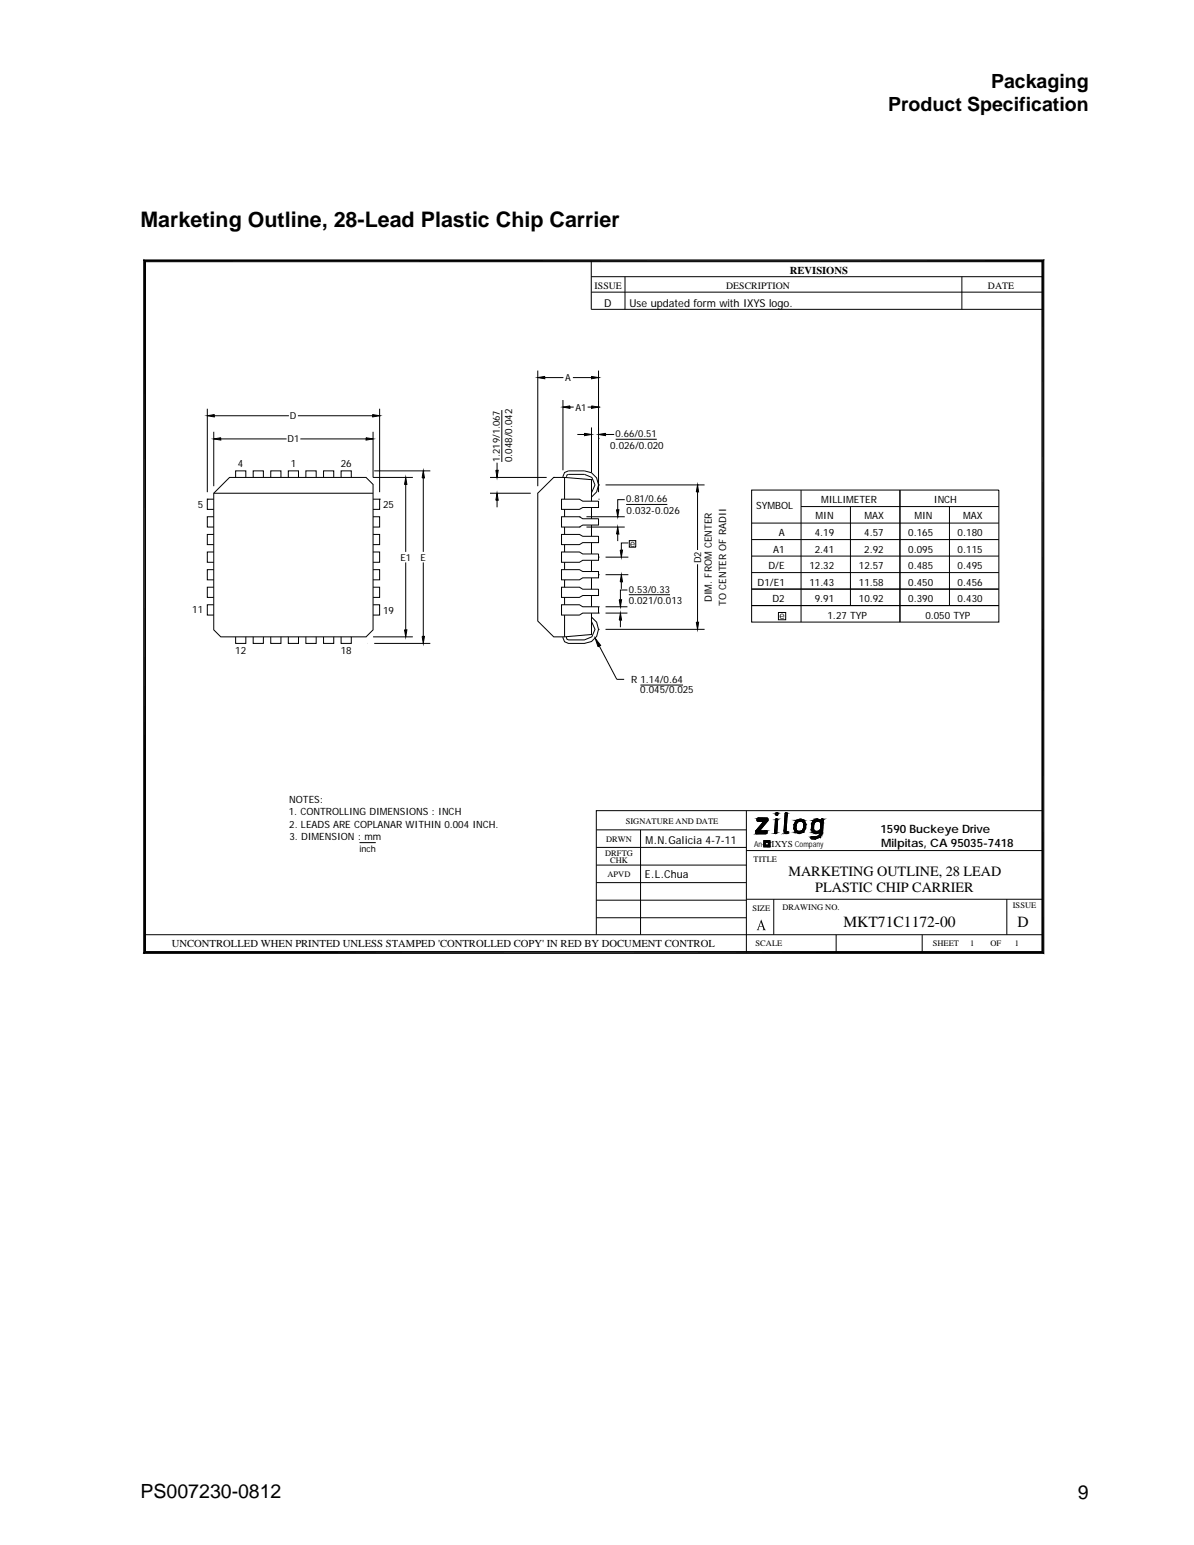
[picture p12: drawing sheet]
<svg xmlns="http://www.w3.org/2000/svg" width="216mm" height="279mm" viewBox="0 0 216 279" stroke-linecap="round" stroke-linejoin="round" font-family="sans-serif">
<path d="M25.3 46.1h165.2v127.2h-165.2z" fill-rule="evenodd" fill="#fff" stroke="#fff" stroke-width=".18"/>
<g fill="none" stroke="#000" stroke-width=".18">
<path d="M26 47l.3 .3v124.8l-.3 .3zM26 47h162.7l-.3 .3h-162.1zM106.9 52.8h81.7M106.9 50h81.7M106.9 47.2v8.7h81.7M113 50v5.9M173.9 50v5.9M188.4 47.3l.3-.3v125.4l-.3-.3zM37.5 73.9v15.1M37.5 75.2l1.3-.2v.4zM38.7 78.1v9.8M38.7 79.4l1.2-.2v.4z"/>
<path d="M38.8 75.2h13.4M39.9 79.4h11.9M53.9 75.2h13.5M54.3 79.4h11.9M66.2 79.2l1.3 .2-1.3 .2zM67.4 75l1.2 .2-1.2 .2zM67.5 78.1v8.2h7.2M67.5 79.4h.1M68.6 75.2h.1M68.6 73.9v15.1M90.7 74.1v9.4M97.2 67v20.9"/>
<path d="M97.2 68.3l1.3-.2v.4zM98.5 68.3h3.4M101.8 72.3v12.7M101.8 73.6l1.3-.2v.5zM103.1 73.6h.6M103.6 68.3h3.4M104.4 78.6h1.3M105.7 78.4l1.3 .2-1.3 .2zM106.3 73.6h.7M107 73.4l1.2 .2-1.2 .3zM107 68.1l1.2 .2-1.2 .2zM107 77.3v8.2"/>
<path d="M108.2 78.6h.1M108.2 79.3h.1M108.2 73.6h.1M108.2 68.3h.1M108.2 67v22M108.2 78.6l1.3-.2v.4zM109.5 78.6h1.6M111.3 79.4h7.5M37.5 90.3h.1M38.7 90.3h-1.2v1.8h1.2M38.7 93.5h-1.2v1.8h1.2M38.7 99.8h-1.2v1.9h1.2"/>
<path d="M38.7 96.6h-1.2v1.9h1.2M38.7 89.2h28.8M41.5 86.3h24.7l1.3 1.3v26.3l-1.3 1.3h-26.3l-1.2-1.3v-24.7zM42.6 86.3v-1.1h1.8v1.1M45.8 86.3v-1.1h1.8v1.1M49 86.3v-1.1h1.8v1.1M52.1 86.3v-1.1h1.9v1.1M55.3 86.3v-1.1h1.9v1.1M58.5 86.3v-1.1h1.8v1.1M61.7 86.3v-1.1h1.8v1.1M66.2 86.3h.1M66.4 85.2h.1"/>
<path d="M67.5 90.3h1.1v1.8h-1.1M67.5 93.5h1.1v1.8h-1.1M67.5 99.8h1.1v1.9h-1.1M67.5 96.6h1.1v1.9h-1.1M67.5 87.6h.1M67.7 85.2h10.1M68.6 90.3h.1M73.4 86.3l.2 1.3h-.4zM73.4 87.6v12.2M76.5 85.2l.3 1.2h-.5zM76.5 85.2h.1M76.5 86.4v13.4"/>
<path d="M88.6 86.3h10.2M88.6 89.2h7.4M89.7 85h.4l-.2 1.3zM89.9 83.7v1.3M89.9 90.5v1.2M89.9 89.2l.2 1.3h-.4zM97.2 89.2h.1M100.1 86.3h.1M101.5 96.6h3.3l.6 .4h2.8v1.1h-2.8l-.6 .4h-3.3zM101.5 99.8h3.3l.6 .4h2.8v1.1h-2.8l-.6 .4h-3.3zM101.5 90.3h3.3l.6 .3h2.8v1.2h-2.8l-.6 .3h-3.3zM101.5 93.5h3.3l.6 .3h2.8v1.2h-2.8l-.6 .3h-3.3z"/>
<path d="M101.8 86.3h.1M101.8 86.3l.3-.9 .7-.2h2.9l1.3 .3 .9 .9 .3 1.3M102.1 86.3v4M102.1 92.1v1.4M102.1 95.3v1.3M102.1 98.5v1.3M102.4 86.3l.1-.4 .3-.1h2.9l1.3 .5 .6 1.4-.6 1.4M104.8 95.3h.1M104.8 93.5h.1M106 95.3h7M106 93.5h7M107 86.7h.1"/>
<path d="M107 90.6v-3.9l-4.9-.4h-2l-2.9 2.9v23.1l2.9 2.9h2l4.9-.5v-3.8M107 91.8v2M107 95v2M107 98.1v2.1M108.2 87.7l-.3 1.3-.9 .9M108.2 90.3h.1M108.2 87.7h.1M109.5 87.7h17.9M111.5 92.2h.4l-.2 1.3zM111.7 93.5h.1M111.7 96.6v1.3M111.7 95.3l.2 1.3h-.4z"/>
<path d="M112.1 99.5h.5l-.2 1.3zM113 90.4h-1.3v1.8M113.2 91.2h7.5M113.6 98.2h-1.2v1.3M113.8 97.8h1.2v1.2h-1.2zM126.1 87.7l.2 1.3h-.4zM126.1 87.7h.1M126.1 89v10.5M135.9 88.6h44.7v23.9h-44.7zM135.9 97.6h44.7M135.9 94.6h44.7M144.8 91.6h35.8"/>
<path d="M144.8 88.6v23.9M153.8 91.6v17.9M162.7 88.6v23.9M171.7 91.6v17.9M38.7 103h-1.2v1.9h1.2M38.7 109.4h-1.2v1.8h1.2M38.7 106.2h-1.2v1.8h1.2M42.6 115.2v1.2h1.8v-1.2M45.8 115.2v1.2h1.8v-1.2M49 115.2v1.2h1.8v-1.2M52.1 115.2v1.2h1.9v-1.2M55.3 115.2v1.2h1.9v-1.2"/>
<path d="M58.5 115.2v1.2h1.8v-1.2M61.7 115.2v1.2h1.8v-1.2M66.2 115.2h.1M66.4 116.4h.1M67.5 103h1.1v1.9h-1.1M67.5 109.4h1.1v1.8h-1.1M67.5 106.2h1.1v1.8h-1.1M67.5 115.2h7.2M67.7 116.4h10.1M73.2 113.9h.4l-.2 1.3zM73.4 101.7v12.2M76.3 115.1h.5l-.3 1.3z"/>
<path d="M76.5 101.7v13.4M101.5 103h3.3l.6 .4h2.8v1.1h-2.8l-.6 .4h-3.3zM101.5 109.4h3.3l.6 .3h2.8v1.2h-2.8l-.6 .3h-3.3zM101.5 106.2h3.3l.6 .4h2.8v1.1h-2.8l-.6 .3h-3.3zM102.1 101.7v1.3M102.1 104.9v1.3M102.1 108v1.4M102.1 111.2v4M107 101.3v2.1M107 104.5v2.1M107 107.7v2M107 112.4l.6 1.4-.6 1.4-1.3 .5h-2.9l-.3-.1-.1-.4"/>
<path d="M107 111.6a2.55 2.55 0 0 1 1.1 2.9 2.55 2.55 0 0 1-2.4 1.9h-2.9l-.7-.3-.3-.9M107.6 115.4l1 1.3-.5 .3zM108.2 103.9h.1M108.2 100.8h.1M108.2 110.9h.1M108.2 109.7h.1M108.2 113.8h.1M108.4 116.8l3.1 6.1h1.4M109.5 103.9h4.1M109.5 100.8h4.1M109.5 110.9h4M109.5 109.7h4"/>
<path d="M109.5 113.8h17.9M112 108.5h.4l-.2 1.2zM112.2 110.9l.2 1.2h-.4zM112.2 109.7h.1M112.2 112.1v1.3M112.4 105.2v1.3M112.4 103.9l.2 1.3h-.5zM113.5 106.7h-1.3v1.8M113.7 107.5h7.5M125.9 112.5h.4l-.2 1.3zM126.1 102v10.5M135.9 106.5h44.7"/>
<path d="M135.9 103.5h44.7M135.9 100.6h44.7M135.9 109.5h44.7M140.8 110.8h1.3v1.3h-1.3zM115.8 123.9h7.7M65 152.4h2.9M107.8 159.6h27.2M107.8 156.4h27.2M107.8 153.2h27.2M107.8 150.1h27.2M115.8 150.1v18.9M135 153.8h53.6"/>
<path d="M135 146.6v25.7M136.7 150.2h.7zM136.7 150.7l.7-.5h1.2zM136.7 150.7l2-.1zM136.7 150.7l2-.3v.2zM136.7 150.7h2M136.7 150.7l2-.4v.1zM136.7 150.7h2zM136.7 150.7l2-.4zM136.7 150.7h1.9h-1.9M136.7 150.2h.7l-.7 .5zM136.7 150.2h.7h-.7"/>
<path d="M136.7 150.2v.5M136.9 148.3l2 .1h-2zM136.9 148.3l.1 .2h1.1l-1.4 1.7M136.9 148.4h2M136.9 148.1v.2M136.9 148.4h2zM136.9 148.1h2v.3zM136.9 148.4h1.9zM136.9 148.1l2 .3-2-.1zM136.9 148h1.9zM136.9 148l2 .1zM136.9 148l2 .1h-2z"/>
<path d="M137 148.5l1.8-.1zM137.1 148l-.2 .1M137.1 148h1.6l.2 .1M137.1 148h1.7zM137.4 150.2h1.2M138.1 152.8h.7v.3zM138.1 152.8h.7v.3h-.7zM138.1 152.8l.7 .3h-.7zM138.1 152h.3l-.3 .7zM138.1 152h.3v.7h-.3zM138.1 148.5l-.7 1.7h-.7zM138.1 148.5l.7-.1z"/>
<path d="M138.1 148.5l.7-.1-1.4 1.8zM138.4 152v.7h-.3zM138.5 152l.7 .3h-.7zM138.5 152v.3h.7M138.5 152h.7v.3M138.5 152h.7v.3zM138.6 150.2l.1 .2M138.7 150.6l-.1 .1h-1.9M138.7 150.4v.2M138.8 148.4l-1.4 1.8M138.9 148.1v.3M138.9 148.4h-.1"/>
<path d="M138.9 152.4h.3v.7zM138.9 152.4l.3 .7h-.3zM138.9 152.4h.3v.7h-.3zM140.1 150.6l.1 .1 .3-.1M140.1 150.6h.4l-.4 .1zM140.1 150.7l.4-.1zM140.1 150.7h.3zM140.2 150.7h.2zM140.2 148.2l.4-.1v.2zM140.2 148.2l.4 .1-.5 2.3zM140.2 148.2l-.1 2.4M140.3 148.1h.3z"/>
<path d="M140.3 148.1h.2zM140.3 147.3l.4-.2v.2zM140.3 147.1h.4zM140.3 147.3h.4zM140.3 147.1h.4l-.4 .2zM140.3 147.4l.4-.1zM140.3 147.4h.3zM140.3 147h.4l-.1 .4h-.3zM140.3 147h.3zM140.3 147h.4zM140.4 147.4h.2zM140.5 148.1l.1 .2"/>
<path d="M140.5 148.1l-.3 .1M140.6 148.3l-.1 2.3h-.4zM140.6 148.3l-.1 2.3M141.8 150.3l.3 .1-.3 .2zM141.8 150.6l.6-.2zM141.8 150.6h.7l-.4 .1zM141.8 150.6l.7-.2zM141.8 150.6l.7-.1zM142 147.1h.3zM142 147.1h.3l-.5 3.2zM142 147h.3zM142 147l.3 .1-.1 3.1 .3 .2-.1 .3-.5-.1-.1-.3z"/>
<path d="M142.1 150.7l.4-.1zM142.3 150.7h.2zM142.3 150.7l.2-.1zM142.3 147.1l-.2 3.3-.3-.1zM143.6 149.8l.3 .1-.1 .6zM143.6 149.1l.6-.5-.2 .5zM143.6 149.1h.4l-.4 .7zM143.8 150.5l.3-.3 .4 .1zM143.8 150.5h1.5l-.8 .2zM143.8 150.5l.7-.2 .8 .2zM143.9 148.4l.7-.3 .9 .3 .2 .6v.8l-.3 .7-.8 .2-.8-.2-.2-.7v-.7zM143.9 149.9l.2 .3-.3 .3z"/>
<path d="M144 148.4l1.4-.1-.7 .2zM144 148.4l.7 .1-.5 .1zM144 148.4l.2 .2-.6 .5zM144 148.4l.7-.3 .7 .2zM144 149.1l-.1 .8-.3-.1zM144.2 148.7l.4-.2 .6 .2 .1 .3v.8a.81 .81 0 0 1-1.2 .4l-.2-.3 .1-.8zM144.5 150.3l.5-.1 .3 .3zM145 150.2l.7-.4-.4 .7zM145.2 148.6l.2-.3 .3 .7zM145.2 148.6l.5 .4h-.4zM145.3 149.8h.4l-.7 .4zM145.3 149h.4l-.4 .8z"/>
<path d="M145.7 149v.8h-.4zM146.6 151.6l.9 .1h-.8zM146.6 151.4l.9 .3-.9-.1zM146.6 151.4h1.8l-.9 .3zM146.7 151.7h.8zM146.7 151.3l1.7 .1zM146.7 151.3h1zM146.7 151.3l1.7 .1h-1.8zM146.7 150l.5 .2-.3 .3zM146.7 150l.2 .5 .5 .2M146.7 150l.4-.1 .1 .3zM146.8 148.9l-.1 1.1"/>
<path d="M146.8 148.9l.6-.2-.2 .4zM146.8 148.9l.4 .2-.5 .9zM146.9 150.5l.3-.3 .4 .1zM146.9 150.5l1.3 .1-.8 .1zM146.9 150.5l.7-.2 .6 .3zM147 148.4l.6-.3 .7 .2zM147 148.4l.8 .1-.4 .2zM147 148.4l.4 .3-.6 .2zM147 148.4l1.3-.1-.5 .2zM147.2 149.1l-.1 .8-.4 .1zM147.4 148.7l.4-.2 .5 .2 .1 .3v.8a.76 .76 0 0 1-1.2 .4l-.1-.3 .1-.8zM147.4 150.7h.3"/>
<path d="M147.4 150.7l.8-.1zM147.6 150.3l.6 .3zM147.6 148.1l-.6 .3-.2 .5M147.6 148.1l.7 .2M147.6 148.1l.7 .2zM147.7 151.3l.4-.2 .3 .3zM147.8 150.3l.4-.1v.4zM147.8 148.1l.5 .2 .2 .4v-.6h.2l.2 .2-.2 2.3-.3 .8-.9 .3h-.8l.1-.4h.9M148 148.5l.5 .2zM148 148.5l.3-.2 .2 .4zM148.2 150.2l.2-.1-.2 .5zM148.3 148.7h.2l-.1 .3z"/>
<path d="M148.3 150.6l.1 .8-.3-.3zM148.3 150.6h.4l-.3 .8zM148.3 150.6l.1-.5-.2 .5-.8 .1M148.3 150.6l-.2 .5-.4 .2M148.4 150.2l.3 .4h-.4zM148.4 150.1l.3 .5zM148.4 150.1v.1M148.4 149.8v.3l-.2 .1zM148.4 149v1.1zM148.4 149v.8M148.5 148.7l.2 1.9zM148.5 148.7l.4-.4-.2 2.3z"/>
<path d="M148.5 148.2l.4 .1-.4 .4zM148.5 148.2l.3-.1 .1 .2zM148.5 148.1h.3zM148.5 148.1h.2zM188.6 146.6h-80.8v22.4M26.2 169h162.4M26.3 172.1h162.1l.3 .3h-162.7zM107.8 166h27.2M107.8 162.8h27.2M135 162.6h53.6M139.9 162.6v6.4M151.2 169v3.3"/>
<path d="M166.8 169v3.3M182.1 162.6v6.4"/>
</g>
<path d="M26 47.2h162.7M26.2 47v125.4M188.7 172.2h-162.7" fill="none" stroke="#000" stroke-width=".32"/>
<path d="M188.6 47v125.4" fill="none" stroke="#000" stroke-width=".34"/>
<g fill="#000">
<path d="M37.5 75.2l1.3-.2v.4zM38.7 79.4l1.2-.2v.4zM66.2 79.2l1.3 .2-1.3 .2zM67.4 75l1.2 .2-1.2 .2zM97.2 68.3l1.3-.2v.4zM101.8 73.6l1.3-.2v.5zM105.7 78.4l1.3 .2-1.3 .2zM107 73.4l1.2 .2-1.2 .3zM107 68.1l1.2 .2-1.2 .2zM108.2 78.6l1.3-.2v.4zM73.4 86.3l.2 1.3h-.4zM76.5 85.2l.3 1.2h-.5z"/>
<path d="M89.9 89.2l.2 1.3h-.4zM89.7 85h.4l-.2 1.3zM111.7 95.3l.2 1.3h-.4zM111.5 92.2h.4l-.2 1.3zM112.1 99.5h.5l-.2 1.3zM126.1 87.7l.2 1.3h-.4zM73.2 113.9h.4l-.2 1.3zM76.3 115.1h.5l-.3 1.3zM107.6 115.4l1 1.3-.5 .3zM112.2 110.9l.2 1.2h-.4zM112 108.5h.4l-.2 1.2zM112.4 103.9l.2 1.3h-.5z"/>
<path d="M125.9 112.5h.4l-.2 1.3zM136.7 150.7h1.9zM136.7 150.2h.7l-.7 .5zM136.7 150.2h.7zM136.9 148.4h1.9zM136.9 148l2 .1h-2zM136.9 148h1.9zM136.7 150.7l.7-.5h1.2zM138.1 152.8l.7 .3h-.7zM138.1 152h.3l-.3 .7zM138.1 148.5l-.7 1.7h-.7zM138.4 152v.7h-.3z"/>
<path d="M138.5 152l.7 .3h-.7zM136.7 150.7l2-.4zM136.7 150.7h2zM136.7 150.7l2-.4v.1zM138.1 152.8h.7v.3zM137 148.5l1.8-.1zM138.1 148.5l.7-.1zM138.1 148.5l.7-.1-1.4 1.8zM136.9 148l2 .1zM137.1 148h1.7zM136.9 148.4h2zM136.9 148.1h2v.3z"/>
<path d="M138.9 152.4l.3 .7h-.3zM138.9 152.4h.3v.7zM138.5 152h.7v.3zM140.1 150.6h.4l-.4 .1zM140.1 150.7h.3zM140.2 148.2l.4 .1-.5 2.3zM140.3 148.1h.3zM140.3 148.1h.2zM140.3 147.3h.4zM140.3 147.1h.4l-.4 .2zM140.3 147.4h.3zM140.3 147h.4z"/>
<path d="M140.3 147h.3zM140.2 150.7h.2zM140.1 150.7l.4-.1zM140.2 148.2l.4-.1v.2zM140.6 148.3l-.1 2.3h-.4zM140.4 147.4h.2zM140.3 147.4l.4-.1zM140.3 147.1h.4zM140.3 147.3l.4-.2v.2zM141.8 150.3l.3 .1-.3 .2zM141.8 150.6h.7l-.4 .1zM142 147.1h.3l-.5 3.2z"/>
<path d="M142 147h.3zM141.8 150.6l.6-.2zM142.3 150.7h.2zM142 147.1h.3zM142.3 147.1l-.2 3.3-.3-.1zM141.8 150.6l.7-.2zM142.3 150.7l.2-.1zM142.1 150.7l.4-.1zM141.8 150.6l.7-.1zM143.6 149.8l.3 .1-.1 .6zM143.6 149.1h.4l-.4 .7zM143.9 149.9l.2 .3-.3 .3z"/>
<path d="M144 148.4l.7 .1-.5 .1zM144 148.4l.2 .2-.6 .5zM144 149.1l-.1 .8-.3-.1zM143.8 150.5l.3-.3 .4 .1zM143.6 149.1l.6-.5-.2 .5zM143.8 150.5l.7-.2 .8 .2zM144 148.4l.7-.3 .7 .2zM144.5 150.3l.5-.1 .3 .3zM145.2 148.6l.5 .4h-.4zM145.3 149.8h.4l-.7 .4zM143.8 150.5h1.5l-.8 .2zM145.3 149h.4l-.4 .8z"/>
<path d="M144 148.4l1.4-.1-.7 .2zM144.7 148.5l.7-.2-.2 .3zM145.2 148.6l.2-.3 .3 .7zM145 150.2l.7-.4-.4 .7zM145.7 149v.8h-.4zM146.6 151.6l.9 .1h-.8zM146.6 151.4l.9 .3-.9-.1zM146.7 151.7h.8zM146.7 151.3l1.7 .1h-1.8zM146.7 150l.5 .2-.3 .3zM146.7 151.3h1zM146.8 148.9l.4 .2-.5 .9z"/>
<path d="M146.9 150.5l1.3 .1-.8 .1zM147 148.4l.8 .1-.4 .2zM147 148.4l.4 .3-.6 .2zM146.7 150l.4-.1 .1 .3zM147.2 149.1l-.1 .8-.4 .1zM146.9 150.5l.3-.3 .4 .1zM146.8 148.9l.6-.2-.2 .4zM146.9 150.5l.7-.2 .6 .3zM147 148.4l.6-.3 .7 .2zM146.7 151.3l1.7 .1zM148 148.5l.5 .2zM147.7 151.3l.4-.2 .3 .3z"/>
<path d="M147.4 150.7l.8-.1zM147.6 150.3l.6 .3zM147.8 150.3l.4-.1v.4zM147 148.4l1.3-.1-.5 .2zM147.8 148.5l.5-.2zM148 148.5l.3-.2 .2 .4zM147.6 148.1l.7 .2zM148.3 148.7h.2l-.1 .3zM148.3 150.6l.1 .8-.3-.3zM146.6 151.4h1.8l-.9 .3zM148.4 150.2l.3 .4h-.4zM148.2 150.2l.2-.1-.2 .5z"/>
<path d="M148.4 150.1l.3 .5zM148.4 149.8v.3l-.2 .1zM148.4 149v1.1zM148.4 149l.3 1.6-.3-.5zM148.5 148.7l.2 1.9zM148.5 148.2l.4 .1-.4 .4zM148.5 148.1h.3zM148.5 148.1h.2zM148.3 150.6h.4l-.3 .8zM148.5 148.2l.3-.1 .1 .2z"/>
<path d="M137.6 166.3l-.3 1.2 .6 .1h-.6l-.2 .4 .2 .2h-.5z" fill-rule="evenodd"/>
<path d="M137.7 166.3l.5 1.6 .3 .3h-.6l.1-.1-.1-.5-.6-.1h.6l-.3-.8z" fill-rule="evenodd"/>
</g>
<path d="M136.7 150.6h2" fill="none" stroke="#000" stroke-width=".36"/>
<path d="M136.9 148.2h2" fill="none" stroke="#000" stroke-width=".23"/>
<path d="M148.7 148.3v2.3" fill="none" stroke="#000" stroke-width=".42"/>
<text font-size="3.9" x="25.4" y="41.1">Marketing Outline, 28-Lead Plastic Chip Carrier</text>
<g font-size="3.5">
<text x="179.2" y="16">Packaging</text>
<text x="160.6" y="20">Product Specification</text>
<text x="25.4" y="271">PS007230-0812</text>
<text x="194.9" y="271">9</text>
</g>
<g font-size="2.8">
<text x="152.5" y="167.6">MKT71C1172-00</text>
<text x="184" y="167.6">D</text>
</g>
<g font-size="2.6">
<text x="142.6" y="158.5">MARKETING OUTLINE, 28 LEAD</text>
<text x="147.4" y="161.4">PLASTIC CHIP CARRIER</text>
</g>
<g font-size="2.1">
<text x="159.2" y="150.6">1590 Buckeye Drive</text>
<text x="159.3" y="153.2">Milpitas, CA 95035-7418</text>
</g>
<g font-size="2">
<text x="109.2" y="55.4">D</text>
<text x="113.8" y="55.5">Use updated form with IXYS logo.</text>
<text x="116.7" y="152.7">M.N.Galicia 4-7-11</text>
<text x="116.6" y="158.8">E.L.Chua</text>
</g>
<g font-size="1.9">
<text x="142.8" y="49.5">REVISIONS</text>
<text x="31.1" y="171.3">UNCONTROLLED WHEN PRINTED UNLESS STAMPED 'CONTROLLED COPY' IN RED BY DOCUMENT CONTROL</text>
</g>
<g font-size="1.8">
<text x="107.5" y="52.2">ISSUE</text>
<text x="131.3" y="52.2">DESCRIPTION</text>
<text x="178.6" y="52.2">DATE</text>
<text x="92.6" y="83.6" transform="rotate(-90 92.6 83.6)">0.048/0.042</text>
<text x="110.3" y="81.1">0.026/0.020</text>
<text x="43" y="84.5">4</text>
<text x="52.6" y="84.5">1</text>
<text x="61.6" y="84.5">26</text>
<text x="35.8" y="91.9">5</text>
<text x="69.3" y="91.9">25</text>
<text x="113.3" y="92.9">0.032-0.026</text>
<text x="136.7" y="92.1">SYMBOL</text>
<text x="147.5" y="93.9">MIN</text>
<text x="148.5" y="90.9">MILLIMETER</text>
<text x="156.3" y="93.9">MAX</text>
<text x="165.4" y="93.9">MIN</text>
<text x="168.9" y="90.9">INCH</text>
<text x="174.2" y="93.9">MAX</text>
<text x="139.8" y="100">A1</text>
<text x="140.8" y="97">A</text>
<text x="147.3" y="97">4.19</text>
<text x="147.3" y="100">2.41</text>
<text x="156.3" y="100">2.92</text>
<text x="156.3" y="97">4.57</text>
<text x="164.2" y="97">0.165</text>
<text x="164.2" y="100">0.095</text>
<text x="173.2" y="97">0.180</text>
<text x="173.2" y="100">0.115</text>
<text x="137" y="105.9">D1/E1</text>
<text x="139" y="102.9">D/E</text>
<text x="146.3" y="105.9">11.43</text>
<text x="146.3" y="102.9">12.32</text>
<text x="155.3" y="102.9">12.57</text>
<text x="155.3" y="105.9">11.58</text>
<text x="164.2" y="105.9">0.450</text>
<text x="164.2" y="102.9">0.485</text>
<text x="173.2" y="105.9">0.456</text>
<text x="173.2" y="102.9">0.495</text>
<text x="34.8" y="110.9">11</text>
<text x="69.3" y="111">19</text>
<text x="113.7" y="109.3">0.021/0.013</text>
<text x="128.7" y="108.9" transform="rotate(-90 128.7 108.9)">DIM. FROM CENTER</text>
<text x="131.3" y="109.5" transform="rotate(-90 131.3 109.5)">TO CENTER OF RADII</text>
<text x="139.7" y="108.9">D2</text>
<text x="140.9" y="111.9">e</text>
<text x="147.3" y="108.9">9.91</text>
<text x="149.6" y="111.9">1.27 TYP</text>
<text x="155.3" y="108.9">10.92</text>
<text x="164.2" y="108.9">0.390</text>
<text x="167.3" y="111.9">0.050 TYP</text>
<text x="173.2" y="108.9">0.430</text>
<text x="42.5" y="118.3">12</text>
<text x="61.6" y="118.3">18</text>
<text x="114.1" y="123.5">R 1.14/0.64</text>
<text x="115.8" y="125.4">0.045/0.025</text>
<text x="52.2" y="147.4">1. CONTROLLING DIMENSIONS : INCH</text>
<text x="52.3" y="145.2">NOTES:</text>
<text x="52.3" y="149.7">2. LEADS ARE COPLANAR WITHIN 0.004 INCH.</text>
<text x="52.3" y="151.9">3. DIMENSION : mm</text>
</g>
<g font-size="1.7">
<text x="102.2" y="68.9">A</text>
<text x="52.4" y="75.8">D</text>
<text x="104.1" y="74.3">A1</text>
<text x="52" y="80">D1</text>
<text x="90.4" y="83.5" transform="rotate(-90 90.4 83.5)">1.219/1.067</text>
<text x="111.3" y="79.1">0.66/0.51</text>
<text x="113.2" y="90.9">0.81/0.66</text>
<text x="72.4" y="101.4">E1</text>
<text x="76" y="101.4">E</text>
<text x="113.9" y="98.8">e</text>
<text x="126.8" y="101.9" transform="rotate(-90 126.8 101.9)">D2</text>
<text x="113.7" y="107.2">0.53/0.33</text>
</g>
<g font-size="1.6">
<text x="65" y="154">inch</text>
<text x="139.5" y="153.1">IXYS Company</text>
</g>
<g font-size="1.5">
<text x="113.2" y="148.9">SIGNATURE AND DATE</text>
<text x="109.4" y="154.8">DRFTG</text>
<text x="109.6" y="152.2">DRWN</text>
<text x="136.3" y="155.8">TITLE</text>
<text x="136.4" y="153.1">An</text>
<text x="109.9" y="158.6">APVD</text>
<text x="110.3" y="156.1">CHK</text>
<text x="136.1" y="164.7">SIZE</text>
<text x="141.5" y="164.6">DRAWING NO.</text>
<text x="183.1" y="164.2">ISSUE</text>
<text x="136.6" y="171.2">SCALE</text>
<text x="168.7" y="171.2">SHEET</text>
<text x="175.4" y="171.2">1</text>
<text x="179.1" y="171.2">OF</text>
<text x="183.5" y="171.2">1</text>
</g>
</svg>
